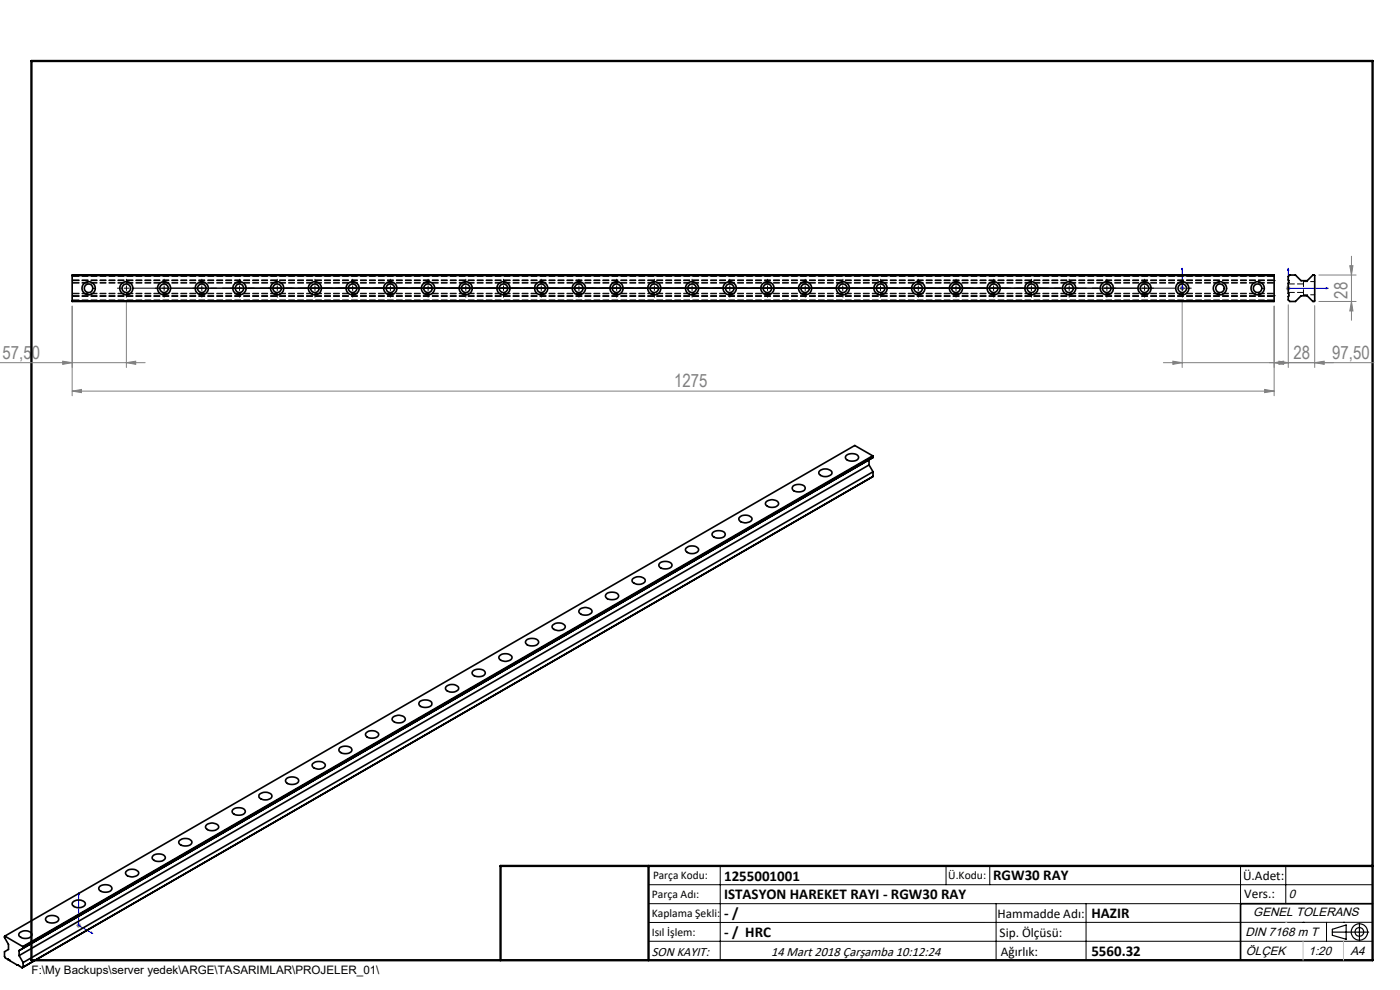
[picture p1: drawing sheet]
<svg xmlns="http://www.w3.org/2000/svg" width="297mm" height="210mm" viewBox="0 0 297 210" stroke-linecap="round" stroke-linejoin="round" font-family="sans-serif">
<g fill="none" stroke="#000" stroke-width=".25">
<path d="M282.6 197.7h7.8M282.6 197.1l3-.9v3l-3-.8zM288.4 195.8v3.8M106.2 203.7h185"/>
<circle cx="288.4" cy="197.7" r="1.74"/>
<circle cx="288.4" cy="197.7" r=".93"/>
</g>
<path d="M250.8 56.9v4.3M250.8 56.9v.4v-.4M273.3 56.9l.1 .4h-.2zM273.3 56.9v4.3h8.5M250.8 61.1v.2zM250.8 61.2h.1M281.3 61.1l.5 .1-.5 .1zM16.7 189.4l.1 .4-.2-.1zM16.7 189.4v6.9l3 1.7M19.4 197.8l.3 .2-.3-.1z" fill="none" stroke="#00f" stroke-width=".21"/>
<g fill="none" stroke="#808080" stroke-width=".21">
<path d="M279.8 58.3h7.9M286.3 56.4h.7l-.3 1.9zM286.7 54.4v13.5M-.1 76.9h30.9M13.3 76.6l2 .3-2 .4zM15.3 64.9v19.1M26.8 76.9l2-.3v.7zM26.8 64.1v13.9M246.8 76.9h44.7M248.8 76.6l2 .3-2 .4zM250.3 61.2h1M250.4 60.8l.7 .7"/>
<path d="M250.8 60.6v1.1M250.8 64.1v13.9M251.1 60.8l-.7 .7M270.3 76.9l2-.3v.7zM270.3 64.9v19.1M271.3 76.6l2 .3-2 .4zM272.8 61.2h1M272.9 60.8l.7 .7M273.3 60.6v1.1M273.3 64.7v13.3M273.6 60.8l-.7 .7M278.9 76.9l2-.3v.7z"/>
<path d="M278.9 64.8v13.2M279.8 64h7.9M286.7 64l.3 2h-.7zM15.3 83l2-.4v.7zM15.3 83h255M268.3 82.6l2 .4-2 .3zM16.2 196.3h1M16.3 196l.8 .7M16.7 195.8v1M17.1 196l-.8 .7"/>
</g>
<g fill="none" stroke="#000" stroke-width=".21" stroke-dasharray="15.2 1.3 1.3 1.3">
<path d="M25.8 61.1h-.9M26.8 61.1h-.5M26.8 61.1v.5M26.8 61.1h.5M26.8 61.1v-.5M26.8 62.1v.9M26.8 60.1v-.9M33.8 61.1h-.9M34.8 61.1h-.5M34.8 61.1v.5M34.8 61.1h.5M34.8 61.1v-.5"/>
<path d="M34.8 62.1v.9M34.8 60.1v-.9M41.8 61.1h-.9M42.8 61.1h-.5M42.8 61.1v.5M42.8 61.1h.5M42.8 61.1v-.5M42.8 62.1v.9M42.8 60.1v-.9M49.8 61.1h-.9M50.8 61.1h-.5M50.8 61.1v.5"/>
<path d="M50.8 61.1h.5M50.8 61.1v-.5M50.8 62.1v.9M50.8 60.1v-.9M57.8 61.1h-.9M58.8 61.1h-.5M58.8 61.1v.5M58.8 61.1h.5M58.8 61.1v-.5M58.8 62.1v.9M58.8 60.1v-.9M65.8 61.1h-.9"/>
<path d="M66.8 61.1h-.5M66.8 61.1v.5M66.8 61.1h.5M66.8 61.1v-.5M66.8 62.1v.9M66.8 60.1v-.9M73.8 61.1h-.9M74.8 61.1h-.5M74.8 61.1v.5M74.8 61.1h.5M74.8 61.1v-.5M74.8 62.1v.9"/>
<path d="M74.8 60.1v-.9M82.8 61.1h-.5M82.8 61.1v.5M82.8 61.1h.5M82.8 61.1v-.5M82.8 62.1v.9M82.8 60.1v-.9M90.8 61.1h-.5M90.8 61.1v.5M90.8 61.1h.5M90.8 61.1v-.5M90.8 62.1v.9"/>
<path d="M90.8 60.1v-.9M98.8 61.1h-.5M98.8 61.1v.5M98.8 61.1h.5M98.8 61.1v-.5M98.8 62.1v.9M98.8 60.1v-.9M106.8 61.1h-.5M106.8 61.1v.5M106.8 61.1h.5M106.8 61.1v-.5M106.8 62.1v.9"/>
<path d="M106.8 60.1v-.9M114.8 61.1h-.5M114.8 61.1v.5M114.8 61.1h.5M114.8 61.1v-.5M114.8 62.1v.9M114.8 60.1v-.9M122.8 61.1h-.5M122.8 61.1v.5M122.8 61.1h.5M122.8 61.1v-.5M122.8 62.1v.9"/>
<path d="M122.8 60.1v-.9M130.8 61.1h-.5M130.8 61.1v.5M130.8 61.1h.5M130.8 61.1v-.5M130.8 62.1v.9M130.8 60.1v-.9M138.8 61.1h-.5M138.8 61.1v.5M138.8 61.1h.5M138.8 61.1v-.5M138.8 62.1v.9"/>
<path d="M138.8 60.1v-.9M146.8 61.1h-.5M146.8 61.1v.5M146.8 61.1h.5M146.8 61.1v-.5M146.8 62.1v.9M146.8 60.1v-.9M154.8 61.1h-.5M154.8 61.1v.5M154.8 61.1h.5M154.8 61.1v-.5M154.8 62.1v.9"/>
<path d="M154.8 60.1v-.9M162.8 61.1h-.5M162.8 61.1v.5M162.8 61.1h.5M162.8 61.1v-.5M162.8 62.1v.9M162.8 60.1v-.9M170.8 62.1v.9M170.8 60.1v-.9M178.8 62.1v.9M178.8 60.1v-.9M186.8 62.1v.9"/>
<path d="M186.8 60.1v-.9M194.8 62.1v.9M194.8 60.1v-.9M202.8 62.1v.9M202.8 60.1v-.9M203.8 61.1h.9M210.8 62.1v.9M210.8 60.1v-.9M211.8 61.1h.9M218.8 62.1v.9M218.8 60.1v-.9M219.8 61.1h.9"/>
<path d="M226.8 61.1h-.5M226.8 61.1v.5M226.8 61.1h.5M226.8 61.1v-.5M226.8 62.1v.9M226.8 60.1v-.9M227.8 61.1h.9M234.8 61.1h-.5M234.8 61.1v.5M234.8 61.1h.5M234.8 61.1v-.5M234.8 62.1v.9"/>
<path d="M234.8 60.1v-.9M235.8 61.1h.9M242.8 61.1h-.5M242.8 61.1v.5M242.8 61.1h.5M242.8 61.1v-.5M242.8 62.1v.9M242.8 60.1v-.9M243.8 61.1h.9M250.8 61.1h-.5M250.8 61.1v.5M250.8 61.1h.5"/>
<path d="M250.8 61.1v-.5M250.8 62.1v.9M250.8 60.1v-.9M251.8 61.1h.9"/>
</g>
<g fill="none" stroke="#000" stroke-width=".21" stroke-dasharray="15.2 1.3 1.3 1.3" stroke-dashoffset="-.3">
<path d="M81.8 61.1h-54M89.8 61.1h-54M97.8 61.1h-54M105.8 61.1h-54M113.8 61.1h-54M121.8 61.1h-54M129.8 61.1h-54M137.8 61.1h-54M145.8 61.1h-54M153.8 61.1h-54M161.8 61.1h-54M169.8 61.1h-54"/>
<path d="M177.8 61.1h-54M185.8 61.1h-54M193.8 61.1h-54M201.8 61.1h-54M209.8 61.1h-54M217.8 61.1h-54M225.8 61.1h-54M233.8 61.1h-54M241.8 61.1h-54M249.8 61.1h-54"/>
</g>
<g fill="none" stroke="#000" stroke-width=".21">
<path d="M170.3 61.2h1M170.8 60.6v1.1M178.3 61.2h1M178.8 60.6v1.1M186.3 61.2h1M186.8 60.6v1.1M194.3 61.2h1M194.8 60.6v1.1M202.3 61.2h1M202.8 60.6v1.1M210.3 61.2h1M210.8 60.6v1.1"/>
<path d="M218.3 61.2h1M218.8 60.6v1.1M137.6 187.7h153.6M137.6 191.7h153.6M137.6 199.7h153.6M152.8 183.7v20M200.7 183.7v4M210 183.7v4M211.3 191.7v12M230.4 191.7v12M263.2 183.7v20M272.8 183.7v8"/>
<path d="M276.4 195.6h.1M281.4 195.6v4.1M285 195.6h.1M291.2 195.6l-153.6 .1"/>
</g>
<path d="M291.2 191.7h-28v12" fill="none" stroke="#000" stroke-width=".35"/>
<path d="M6.7 12.9h284.5v190.8h-284.5zM137.6 183.7v20M291.2 183.7h-185v20" fill="none" stroke="#000" stroke-width=".5"/>
<path d="M276.4 199.7v4M285 199.7v4" fill="none" stroke="#c0c0c0" stroke-width=".21"/>
<path d="M272.8 195.6h.1" fill="none" stroke="#c0c0c0" stroke-width=".25"/>
<g fill="#00f">
<path d="M19.4 197.8l.3 .2-.3-.1zM16.7 189.4l.1 .4-.2-.1zM250.8 56.9v.4zM250.8 61.1v.2z"/>
<path d="M273.3 56.9l-.1 .4h.2zM281.3 61.1v.2l.5-.1z"/>
</g>
<g fill="#808080">
<path d="M271.3 76.6l2 .3-2 .4zM278.9 76.9l2-.3v.7z"/>
<path d="M248.8 76.6l2 .3-2 .4zM270.3 76.9l2-.3v.7z"/>
<path d="M26.8 76.9l2-.3v.7zM13.3 76.6l2 .3-2 .4z"/>
<path d="M286.7 64l.3 2h-.7zM286.3 56.4h.7l-.3 1.9z"/>
<path d="M15.3 83l2-.4v.7zM268.3 82.6l2 .4-2 .3z"/>
</g>
<g fill="none" stroke="#000" stroke-width=".35">
<path d="M15.3 58.4h255M15.3 58.3h255v5.7h-255zM273.3 58.7l.3-.4h1.2l1.2 1.2h1.3l1.2-1.2h.3l.1 5.5-.4 .2-1.2-1.2h-1.3l-1.2 1.2h-1.2l-.3-.4zM15.3 63.8h255M179.6 96.6a1.85 1.85 0 0 1 2.5 .3 1.46 1.46 0 0 1-2.1 .8l-.6-.4v-.4zM184.4 98.6l-180.3 104.1M184.4 98.6l.8 1.5M185.1 96.7l-180.3 104.1M185.1 96.7l.1 .1M185.1 96.7l-3.8-2.2-180.3 104.1M185.2 96.8l-180.3 104.1M185.2 96.8v.2"/>
<path d="M185.2 97l-181.1 104.6M185.2 97l-.8 .5v1.1M140 119.4a1.85 1.85 0 0 1 2.6 .4 1.57 1.57 0 0 1-2.4 .7l-.4-.5zM145.6 116.2a1.81 1.81 0 0 1 2.6 .3 1.51 1.51 0 0 1-2.4 .7l-.4-.5zM151.3 112.9a1.99 1.99 0 0 1 2.5 .2v.2a1.17 1.17 0 0 1-1.5 .9 .91 .91 0 0 1-1.2-1.1zM156.8 109.8a1.79 1.79 0 0 1 2.7 .2 1.57 1.57 0 0 1-2.4 .7l-.4-.5zM162.6 106.4a1.77 1.77 0 0 1 2.6 .3 1.49 1.49 0 0 1-2.4 .7l-.4-.5zM168.2 103.1a1.99 1.99 0 0 1 2.5 .2l.1 .2a1.16 1.16 0 0 1-1.5 .8h-.3a.76 .76 0 0 1-.8-.3 .76 .76 0 0 1 0-.9zM173.8 100a1.79 1.79 0 0 1 2.7 .2 1.36 1.36 0 0 1-1.9 .9l-.8-.5zM185.2 100.1v1M185.2 100.1l-180.3 104.1M185.2 101.1l-180.3 104.1"/>
<path d="M185.2 101.1l-180.5 104.2M105.9 139.2a1.79 1.79 0 0 1 2.7 .2 1.57 1.57 0 0 1-2.4 .6l-.4-.4zM111.7 135.8a1.85 1.85 0 0 1 2.6 .3 1.48 1.48 0 0 1-2.2 .8l-.6-.6zM117.2 132.7a1.79 1.79 0 0 1 2.7 .1 1.51 1.51 0 0 1-2.4 .7l-.3-.3zM123 129.2a1.77 1.77 0 0 1 2.6 .4 1.54 1.54 0 0 1-2.4 .6l-.4-.4zM128.7 126a1.85 1.85 0 0 1 2.5 .3 1.48 1.48 0 0 1-2.1 .8l-.4-.2-.3-.4zM134.3 122.7a1.81 1.81 0 0 1 2.6 .3 1.3 1.3 0 0 1-1.9 .9l-.8-.5-.1-.4zM72.1 158.6a1.99 1.99 0 0 1 2.5 .2 .9 .9 0 0 1-1.2 1.1 1.21 1.21 0 0 1-1.5-.9zM77.6 155.5a1.79 1.79 0 0 1 2.7 .2 1.57 1.57 0 0 1-2.4 .7l-.4-.5zM83.4 152.1a1.77 1.77 0 0 1 2.6 .4 1.49 1.49 0 0 1-2.4 .6l-.4-.5zM89 148.8a2.04 2.04 0 0 1 2.6 .2 .92 .92 0 0 1-1.2 1.1 1.05 1.05 0 0 1-1.5-1.1zM94.6 145.7a1.79 1.79 0 0 1 2.7 .2 1.36 1.36 0 0 1-1.9 .9l-.8-.5z"/>
<path d="M100.4 142.3a1.85 1.85 0 0 1 2.5 .4 1.46 1.46 0 0 1-2.1 .7l-.6-.4v-.3zM38 178.4a1.79 1.79 0 0 1 2.7 .2 1.46 1.46 0 0 1-2.1 .7l-.6-.4zM43.8 175a1.77 1.77 0 0 1 2.6 .3 1.54 1.54 0 0 1-2.4 .7l-.4-.5zM49.5 171.7a1.85 1.85 0 0 1 2.5 .3 1.48 1.48 0 0 1-2.1 .8l-.4-.2-.3-.4zM55 168.6a1.79 1.79 0 0 1 2.7 .2 1.3 1.3 0 0 1-1.9 .8l-.5-.2a.59 .59 0 0 1-.3-.8zM60.8 165.2a1.85 1.85 0 0 1 2.6 .3 1.57 1.57 0 0 1-2.4 .7l-.4-.5zM66.3 162.1a1.79 1.79 0 0 1 2.7 .1 1.51 1.51 0 0 1-2.4 .7l-.3-.3zM1 198.6v.3l.8 1.4v1.1l-.8 .5v1l.2 .3 3.5 2.1M1 198.6l3.8 2.2M4.2 197.8a1.77 1.77 0 0 1 2.6 .4 1.49 1.49 0 0 1-2.4 .6l-.4-.4zM9.9 194.5a1.85 1.85 0 0 1 2.6 .4 1.57 1.57 0 0 1-2.4 .7l-.4-.5zM15.5 191.3a1.81 1.81 0 0 1 2.6 .3 1.32 1.32 0 0 1-1.9 .9 .74 .74 0 0 1-.8-.3 .74 .74 0 0 1 .1-.9z"/>
<path d="M21.2 188a1.85 1.85 0 0 1 2.5 .4 1.46 1.46 0 0 1-2.1 .8l-.6-.5v-.3zM26.7 184.9a1.79 1.79 0 0 1 2.7 .2 1.57 1.57 0 0 1-2.4 .7l-.4-.5zM32.5 181.5a1.85 1.85 0 0 1 2.6 .3 1.48 1.48 0 0 1-2.2 .8l-.6-.6zM4.1 201.6v1.1M4.1 202.7l.8 1.5M4.8 200.8l.1 .1M4.9 200.9v.2l-.8 .5M4.9 204.2v1M4.9 205.2l-.2 .1"/>
<circle cx="18.8" cy="61.2" r=".9"/>
<circle cx="18.8" cy="61.1" r="1.4"/>
<circle cx="26.8" cy="61.2" r=".9"/>
<circle cx="26.8" cy="61.2" r="1.39"/>
<circle cx="34.8" cy="61.2" r=".9"/>
<circle cx="34.8" cy="61.2" r="1.39"/>
<circle cx="42.8" cy="61.2" r=".9"/>
<circle cx="42.8" cy="61.2" r="1.39"/>
<circle cx="50.8" cy="61.1" r=".92"/>
<circle cx="50.8" cy="61.1" r="1.4"/>
<circle cx="58.8" cy="61.2" r=".9"/>
<circle cx="58.8" cy="61.1" r="1.39"/>
<circle cx="66.8" cy="61.2" r=".9"/>
<circle cx="66.8" cy="61.2" r="1.39"/>
<circle cx="74.8" cy="61.2" r=".9"/>
<circle cx="74.8" cy="61.2" r="1.39"/>
<circle cx="82.8" cy="61.1" r=".91"/>
<circle cx="82.8" cy="61.1" r="1.4"/>
<circle cx="90.8" cy="61.2" r=".9"/>
<circle cx="90.8" cy="61.1" r="1.4"/>
<circle cx="98.8" cy="61.2" r=".9"/>
<circle cx="98.8" cy="61.2" r="1.39"/>
<circle cx="106.8" cy="61.2" r=".9"/>
<circle cx="106.8" cy="61.2" r="1.39"/>
<circle cx="114.8" cy="61.1" r=".91"/>
<circle cx="114.8" cy="61.1" r="1.4"/>
<circle cx="122.8" cy="61.2" r=".9"/>
<circle cx="122.8" cy="61.1" r="1.4"/>
<circle cx="130.8" cy="61.2" r=".9"/>
<circle cx="130.8" cy="61.1" r="1.39"/>
<circle cx="138.8" cy="61.2" r=".9"/>
<circle cx="138.8" cy="61.2" r="1.39"/>
<circle cx="146.8" cy="61.2" r=".9"/>
<circle cx="146.8" cy="61.2" r="1.39"/>
<circle cx="154.8" cy="61.1" r=".92"/>
<circle cx="154.8" cy="61.1" r="1.4"/>
<circle cx="162.8" cy="61.2" r=".9"/>
<circle cx="162.8" cy="61.1" r="1.4"/>
<circle cx="170.8" cy="61.2" r=".9"/>
<circle cx="170.8" cy="61.2" r="1.39"/>
<circle cx="178.8" cy="61.2" r=".9"/>
<circle cx="178.8" cy="61.2" r="1.39"/>
<circle cx="186.8" cy="61.1" r=".91"/>
<circle cx="186.8" cy="61.1" r="1.4"/>
<circle cx="194.8" cy="61.2" r=".9"/>
<circle cx="194.8" cy="61.1" r="1.4"/>
<circle cx="202.8" cy="61.2" r=".9"/>
<circle cx="202.8" cy="61.2" r="1.39"/>
<circle cx="210.8" cy="61.2" r=".9"/>
<circle cx="210.8" cy="61.2" r="1.39"/>
<circle cx="218.8" cy="61.1" r="1.4"/>
<circle cx="218.8" cy="61.2" r=".9"/>
<circle cx="226.8" cy="61.1" r=".92"/>
<circle cx="226.8" cy="61.1" r="1.4"/>
<circle cx="234.8" cy="61.2" r=".9"/>
<circle cx="234.8" cy="61.1" r="1.39"/>
<circle cx="242.8" cy="61.2" r=".9"/>
<circle cx="242.8" cy="61.2" r="1.39"/>
<circle cx="250.8" cy="61.2" r=".9"/>
<circle cx="250.8" cy="61.2" r="1.39"/>
<circle cx="258.8" cy="61.1" r=".92"/>
<circle cx="258.8" cy="61.1" r="1.4"/>
<circle cx="266.8" cy="61.2" r=".9"/>
<circle cx="266.8" cy="61.1" r="1.4"/>
</g>
<path d="M15.3 59.5h255M270.3 59.5h-255M270.3 60h-255M270.3 59.4h-255M270.3 58.6h-255M15.3 62.3h255M15.3 60.1h255M15.3 62.9h255M270.3 62.7h-255M270.3 62.8h-255M270.3 62.2h-255M270.3 63.6h-255" fill="none" stroke="#000" stroke-width=".21" stroke-dasharray="1.3 .6" stroke-dashoffset="-.2"/>
<path d="M15.3 59.5h.1M270.3 59.5h.1M15.3 62.7h.1M270.3 62.7h.1M273.3 62h3.2M276.5 60.2h-3.2" fill="none" stroke="#000" stroke-width=".21" stroke-dasharray="1.3 .6"/>
<path d="M276.5 59.7v2.8" fill="none" stroke="#000" stroke-width=".21" stroke-dasharray="1.3 .6" stroke-dashoffset=".2"/>
<path d="M278.9 59.7h-2.4M276.5 62.5h2.4" fill="none" stroke="#000" stroke-width=".21" stroke-dasharray="1.3 .6" stroke-dashoffset=".4"/>
<g font-size="3.9" fill="#808080">
<text x="285.8" y="63.4" transform="rotate(-90 285.8 63.4)">28</text>
<text x=".5" y="76.1">57,50</text>
<text x="274.4" y="76.1">28</text>
<text x="282.6" y="76.1">97,50</text>
<text x="143" y="82.1">1275</text>
</g>
<g font-size="3.2">
<text x="153.6" y="186.8">1255001001</text>
<text x="153.6" y="190.8">ISTASYON HAREKET RAYI - RGW30 RAY</text>
<text x="210.7" y="186.6">RGW30 RAY</text>
<text x="153.6" y="194.8">- /</text>
<text x="231.5" y="194.8">HAZIR</text>
<text x="153.6" y="198.8">- / HRC</text>
<text x="231.5" y="202.8">5560.32</text>
</g>
<g font-size="2.8">
<text x="263.7" y="186.7">Ü.Adet:</text>
<text x="263.9" y="190.5">Vers.:</text>
<text x="211.6" y="194.8">Hammadde Adı:</text>
<text x="138.3" y="202.8">SON KAYIT:</text>
<text x="163.6" y="202.8">14 Mart 2018 Çarşamba 10:12:24</text>
<text x="212.1" y="198.7">Sip. Ölçüsü:</text>
<text x="212.3" y="202.7">Ağırlık:</text>
</g>
<g font-size="2.6">
<text x="273.4" y="190.4">0</text>
<text x="265.9" y="194.4">GENEL TOLERANS</text>
<text x="264.2" y="198.5">DIN 7168 m T</text>
<text x="264.3" y="202.6">ÖLÇEK</text>
<text x="277.6" y="202.6">1:20</text>
<text x="286.5" y="202.6">A4</text>
</g>
<g font-size="2.5">
<text x="138.3" y="190.5">Parça Adı:</text>
<text x="138.5" y="186.5">Parça Kodu:</text>
<text x="201.2" y="186.5">Ü.Kodu:</text>
<text x="138.3" y="194.5">Kaplama Şekli:</text>
<text x="138.3" y="198.6">Isıl İşlem:</text>
<text x="6.7" y="206.7">F:\My Backups\server yedek\ARGE\TASARIMLAR\PROJELER_01\</text>
</g>
</svg>
